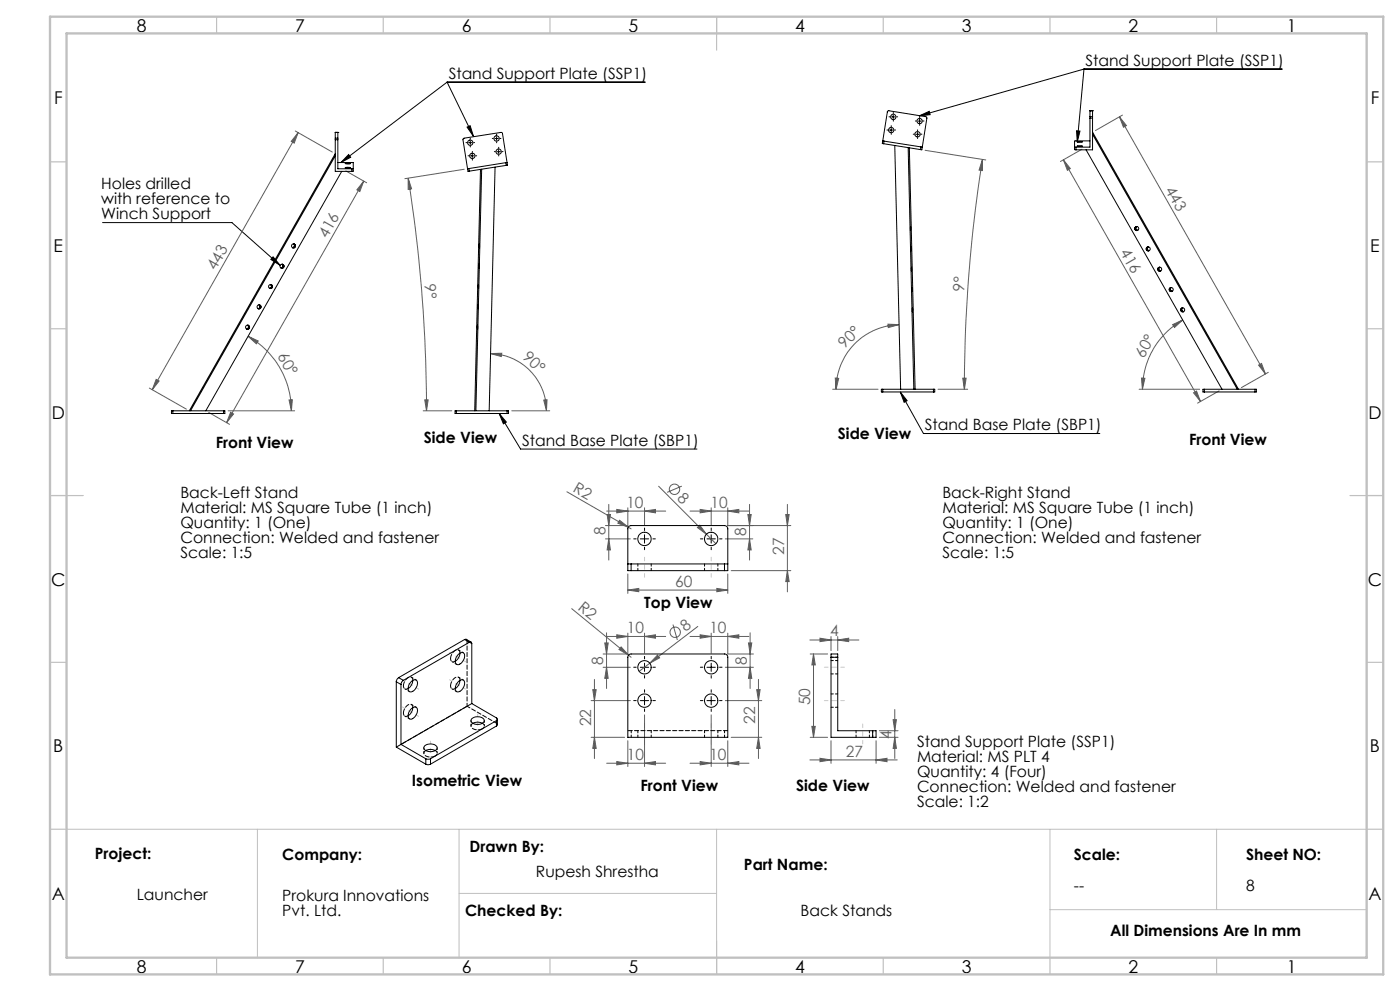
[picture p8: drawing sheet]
<svg xmlns="http://www.w3.org/2000/svg" width="420mm" height="297mm" viewBox="0 0 420 297" stroke-linecap="round" stroke-linejoin="round" font-family="sans-serif">
<g fill="none" stroke="#5d5d5d" stroke-width=".3">
<path d="M88.6 39.3l11.1 6.3M89.4 39.8l-1.1 3.1-.9-.5zM89.4 39.8l-43.7 77M335.8 35l43.8 77.1M335.8 35l2.1 2.6-.9 .5zM336.7 34.5l-8.1 4.6M103.8 51.2l6.2 3.6M109.1 54.3l-1.2 3.1-.8-.5zM109.1 54.3l-41.1 72.4M122.4 53.4l1.1 3.2-1.1 .2zM122.4 53.4a438.4 438.4 0 0 1 5.6 69.7M139.3 50.7l-17.8 2.8"/>
<path d="M277.5 45l18.2 2.9M294.7 47.8v3.3l-1-.1zM294.7 47.8a439.8 439.8 0 0 0-5.4 68.9M319 47.9l41.2 72.4M319 47.9l2.1 2.6-.9 .5zM324.6 44.7l-6.5 3.7M266.4 97.2l3.3 .1-3.2 .9zM269.7 97.3a19.3 19.3 0 0 0-18.9 19.4M351.8 97.3l3-1.4-2.4 2.2zM354.8 95.9a23.9 23.9 0 0 0-12.1 20.8M44.8 116.3l11.1 6.3M46.8 113.7l.9 .5-2 2.6z"/>
<path d="M74.4 100.8l3.1 1.4-.6 .8zM74.4 100.8a25.7 25.7 0 0 1 13 22.3M86.7 119.9l1-.1-.3 3.3zM127.4 119.8h1l-.4 3.3zM147.2 106l3.3-.1-.1 1zM147.2 106a17.2 17.2 0 0 1 16.7 17.1M163.1 119.9l1-.1-.2 3.3zM249.8 116.7h13.6M250.6 113.3l1 .1-.8 3.3zM281.4 116.7h8.9M288.8 113.3h1l-.5 3.4zM341.7 116.7h18.2"/>
<path d="M342.4 113.3l1.1 .1-.8 3.3zM358.1 117.7l.9-.5 1.2 3.1zM365.7 117.2l-6.4 3.6M377.6 109.4l.9-.5 1.1 3.2zM380.5 111.6l-8.1 4.6M62.6 123.6l6.3 3.6M68.4 123.1h20M69.2 123.6l.9 .5-2.1 2.6zM127 123.1h8.5M153.5 123.1h11.4M170.1 147.4l18.4 10.6M182 153.2h17.7"/>
<path d="M182.1 154.2h1l-.5 3.3zM182.6 151.2v16.6M185 152.7l3.3 .5-3.3 .5zM185.9 155.9l2.6 2.1-3.2-1.2zM188.3 152.2v5.3h-6.7M188.5 158l.8 .5M193.4 153.2l3.2-.5v1zM193.4 152.2v5.1M197.6 145.7l14.3 14.4M204.5 145.7l-4.4 1.9M207 153.2h17.7M209.2 158.1l.7-.7 2 2.7z"/>
<path d="M210 152.7l3.4 .5-3.4 .5zM213.4 152.2v5.1M218.3 153.2l3.4-.5v1zM218.3 152.2v5.3h18.9M224.4 154.2h1l-.5 3.3zM224.9 151.2v16.6M235.7 154.2h1l-.5 3.3zM236.2 151.2v26.2M181.6 161.5h7.5M182.6 161.5l.5 3.3h-1zM188.3 176.8l3.3-.4v.9zM188.3 172v5.8"/>
<path d="M188.3 176.8h30M211.9 160.1l2.9 2.8M215.1 176.4l3.2 .4-3.2 .5zM217.6 161.5h8.2M218.3 172v5.8M219.4 171h17.8M224.9 161.5l.5 3.3h-1zM236.2 171l.5 3.3h-1zM171.5 182.4l17.8 14.6M180.9 200h8.2M181.4 192.7h1.1l-.5 3.3zM182 200l.5 3.3h-1.1z"/>
<path d="M182 189.6v16.7M182 190.7h17.7M185 190.2l3.3 .5-3.3 .6zM186.3 193.9l2.3 2.5-2.9-1.7zM188.3 189.8v6.2h-7.4M193.4 190.7l3.2-.5v1.1zM193.4 189.8v6M197.2 196.4l.7 .8-3 1.6zM201.9 187.2l1.3 4.6M207 190.7h17.7M209.3 187.7l-17.5 13.5M210 190.2l3.4 .5-3.4 .6z"/>
<path d="M213.4 189.8v6M217.6 200h8.4M218.3 190.7l3.4-.5v1.1zM218.3 189.8v6.2h7.7M224.5 192.7h1l-.5 3.3zM225 200l.5 3.3h-1zM225 189.6v16.7M243 191.8h14.7M243.1 196h5.2M244.1 196l.5 3.3h-1zM244.1 196v25M246 191.3l3.3 .5-3.3 .5z"/>
<path d="M249.3 190.8v4.2M251.3 191.8l3.3-.5v1zM251.3 190.8v4.2M177.3 210h11.8M177.8 206.7h1.1l-.6 3.3zM178.3 203.6v23.7M193.4 214.2v15.5M213.4 214.2v15.5M217.6 210h10.9M227 206.7h1l-.5 3.3zM227.5 203.6v23.7M243.6 217.7h1l-.5 3.3z"/>
<path d="M263.8 219h5.6M267.9 215.7h1l-.5 3.3zM268.4 212.7v14.6M177.3 221h10.1M178.3 221l.6 3.3h-1.1zM182 228.7h17.7M185 228.2l3.3 .5-3.3 .5zM188.3 222v7.7M193.4 228.7l3.2-.5v1zM207 228.7h17.7M210 228.2l3.4 .5-3.4 .5zM218.3 228.7l3.4-.5v1z"/>
<path d="M218.3 222v7.7M219.4 221h9.1M227.5 221l.5 3.3h-1zM243 227.7h26.2M243.1 221h5.2M246 227.3l3.3 .4-3.3 .6zM249.3 222v6.8M262.8 227.7l3.3-.4v1zM262.8 222v6.8M263.8 221h5.6M268.4 221l.5 3.3h-1z"/>
<circle cx="202.3" cy="146.6" r="1.56"/>
<circle cx="202.6" cy="189.5" r="1.55"/>
</g>
<g fill="none" stroke="#000" stroke-width=".3">
<path d="M134.1 24.6h59.4M134.1 24.6l-31.8 24.1M134.1 24.6l7.9 16.2M140.1 38.1l.9-.4 1 3.1zM266.8 39h1.1M267.4 38.5v1M267.5 35h1M268 34.5v1M275.3 39.7v1M275.4 36.3h1M275.7 34.7l3.1-1.3 .2 1zM275.9 35.8v1"/>
<path d="M323 39.2l1 .1-.8 3.2zM325.2 20.7h59.4M325.2 20.7l-2 21.8M325.2 20.7l-49.5 14M104.6 46.3l.6 .8-2.9 1.6zM140.6 42.8h1M141.1 42.3v.9M141.2 46.7h1M141.7 46.2v1M148.5 41.5h1M149 41v1M149.1 45.5h1"/>
<path d="M149.6 45v1M274.7 40.2h1.1M30.8 66.7h38.8l14.5 12.8M81.9 77l2.2 2.5-2.9-1.8zM270.1 117.5l2 2.6-.8 .5zM270.1 117.5l6.9 12.4h53M149.8 123.9l6.4 10.7h52.9M149.8 123.9l2.1 2.6-.9 .5zM192.1 161.5h2.5M193.4 160.3v2.5M212.1 161.5h2.5M213.4 160.3v2.5"/>
<path d="M192.1 200h2.5M193.4 198.8v2.4M212.1 200h2.5M213.4 198.8v2.4M192.1 210h2.5M193.4 208.7v2.5M212.1 210h2.5M213.4 208.7v2.5"/>
</g>
<g fill="none" stroke="#000" stroke-width=".3" stroke-dasharray="15.2 1.3 1.3 1.3">
<path d="M266.4 39h-.3M267 35h-.3M267.4 38v-.3M267.4 40v.3M268 34v-.3M268 36v.3M268.4 39h.3M269 35h.3M274.9 36.3h-.3M275.3 39.2v-.3M275.9 35.3v-.3M275.9 37.3v.3"/>
<path d="M276.9 36.3h.3M140.1 42.7h-.3M140.7 46.7h-.3M141.1 41.7v-.3M141.1 43.7v.3M141.7 45.7v-.3M141.7 47.7v.3M142.1 42.7h.3M142.7 46.7h.3M148 41.5h-.3M148.6 45.4h-.3M149 40.5v-.3"/>
<path d="M149 42.5v.3M149.6 44.4v-.3M149.6 46.4v.3M150 41.5h.3M150.6 45.4h.3M274.3 40.2h-.3M275.3 41.2v.3M276.3 40.2h.3M193.4 159v-.8M213.4 159v-.8M190.9 161.5h-.8M193.4 164v.7"/>
<path d="M195.9 161.5h.7M210.9 161.5h-.8M213.4 164v.7M215.9 161.5h.7M190.9 200h-.8M193.4 197.5v-.8M195.9 200h.7M210.9 200h-.8M213.4 197.5v-.8M215.9 200h.7M190.9 210h-.8M193.4 207.5v-.8"/>
<path d="M193.4 212.5v.7M193.4 202.5v.7M195.9 210h.7M210.9 210h-.8M213.4 202.5v.7M213.4 207.5v-.8M213.4 212.5v.7M215.9 210h.7"/>
</g>
<path d="M193.4 167v6M213.4 167v6M253.3 200h-6M193.4 217v6M213.4 217v6M253.3 210h-6M258.8 217v6" fill="none" stroke="#c3c8d2" stroke-width=".3" stroke-dasharray="15.2 1.3 1.3 1.3" stroke-dashoffset="14.1"/>
<path d="M139.7 198.4l-4.8-2.9M125.6 206.5l-4.9-2.8M125.6 214.7l-4.9-2.8M139.7 206.5l-4.8-2.8M143.3 213.9v5.7M129.2 222.1v5.6" fill="none" stroke="#c3c8d2" stroke-width=".3" stroke-dasharray="15.2 1.3 1.3 1.3" stroke-dashoffset="14.3"/>
<path d="M20 248.5h390M77.2 248.5v38.5M137.7 248.5v38.5M215 248.5v38.5M315 248.5v38.5M365 248.5v24.1M137.7 267.8h77.3M315 272.6h95" fill="none" stroke="#c0c0c0" stroke-width=".3"/>
<g fill="none" stroke="#c0c0c0" stroke-width=".35">
<path d="M65 5v5M115 5v5M165 5v5M215 5v10M265 5v5M315 5v5M365 5v5M15 48.5h5M410 48.5h5M15 98.5h5M410 98.5h5M15 148.5h10"/>
<path d="M405 148.5h10M15 198.5h5M410 198.5h5M15 248.5h5M410 248.5h5M65 287v5M115 287v5M165 287v5M215 282v10M265 287v5M315 287v5M365 287v5"/>
</g>
<path d="M15 5h400v287h-400zM20 10h390v277h-390z" fill="none" stroke="#c0c0c0" stroke-width=".7"/>
<path d="M81.9 77l2.2 2.5-2.9-1.8zM104.6 46.3l.6 .8-2.9 1.6zM140.1 38.1l.9-.4 1 3.1zM149.8 123.9l2.1 2.6-.9 .5zM323 39.2l1 .1-.8 3.2zM275.7 34.7l3.1-1.3 .2 1zM270.1 117.5l2 2.6-.8 .5z" fill="#000"/>
<g fill="#5d5d5d">
<path d="M209.2 158.1l.7-.7 2 2.7z"/>
<path d="M186.3 193.9l2.3 2.5-2.9-1.7z"/>
<path d="M185.9 155.9l2.6 2.1-3.2-1.2z"/>
<path d="M197.2 196.4l.7 .8-3 1.6z"/>
<path d="M127.4 119.8h1l-.4 3.3zM122.4 53.4l1.1 3.2-1.1 .2z"/>
<path d="M86.7 119.9l1-.1-.3 3.3zM74.4 100.8l3.1 1.4-.6 .8z"/>
<path d="M163.1 119.9l1-.1-.2 3.3zM147.2 106l3.3-.1-.1 1z"/>
<path d="M218.3 190.7l3.4-.5v1.1zM210 190.2l3.4 .5-3.4 .6zM218.3 153.2l3.4-.5v1zM210 152.7l3.4 .5-3.4 .5z"/>
<path d="M185 190.2l3.3 .5-3.3 .6zM193.4 190.7l3.2-.5v1.1zM185 228.2l3.3 .5-3.3 .5zM193.4 228.7l3.2-.5v1zM210 228.2l3.4 .5-3.4 .5zM218.3 228.7l3.4-.5v1zM188.3 176.8l3.3-.4v.9zM215.1 176.4l3.2 .4-3.2 .5zM185 152.7l3.3 .5-3.3 .5zM193.4 153.2l3.2-.5v1zM246 191.3l3.3 .5-3.3 .5zM251.3 191.8l3.3-.5v1z"/>
<path d="M266.4 97.2l3.3 .1-3.2 .9zM250.6 113.3l1 .1-.8 3.3z"/>
<path d="M89.4 39.8l-1.1 3.1-.9-.5zM46.8 113.7l.9 .5-2 2.6zM109.1 54.3l-1.2 3.1-.8-.5zM69.2 123.6l.9 .5-2.1 2.6z"/>
<path d="M351.8 97.3l3-1.4-2.4 2.2zM342.4 113.3l1.1 .1-.8 3.3z"/>
<path d="M294.7 47.8v3.3l-1-.1zM288.8 113.3h1l-.5 3.4z"/>
<path d="M227.5 221l.5 3.3h-1zM227 206.7h1l-.5 3.3z"/>
<path d="M181.4 192.7h1.1l-.5 3.3zM182 200l.5 3.3h-1.1zM177.8 206.7h1.1l-.6 3.3zM178.3 221l.6 3.3h-1.1zM224.5 192.7h1l-.5 3.3zM225 200l.5 3.3h-1zM235.7 154.2h1l-.5 3.3zM236.2 171l.5 3.3h-1zM182.1 154.2h1l-.5 3.3zM182.6 161.5l.5 3.3h-1zM224.4 154.2h1l-.5 3.3zM224.9 161.5l.5 3.3h-1zM267.9 215.7h1l-.5 3.3zM268.4 221l.5 3.3h-1zM244.1 196l.5 3.3h-1zM243.6 217.7h1l-.5 3.3z"/>
<path d="M335.8 35l2.1 2.6-.9 .5zM377.6 109.4l.9-.5 1.1 3.2zM319 47.9l2.1 2.6-.9 .5zM358.1 117.7l.9-.5 1.2 3.1z"/>
<path d="M246 227.3l3.3 .4-3.3 .6zM262.8 227.7l3.3-.4v1z"/>
</g>
<g fill="none" stroke="#000" stroke-width=".3">
<path d="M100.6 39.7h.1M100.6 39.7h.8M100.6 39.7v1.7M101.4 39.7h.1M101.4 39.7v1.7M327 35v.4M327 33.2h.1M327 33.2h.8M327 35h.8M327 35.4h.8M327 35.4v8.7h-4.2M327 33.2v1.8"/>
<path d="M327.8 35v.4M327.8 33.2h.1M327.8 35.4v9.5h-5M327.8 33.2v1.8M327.8 39.6l43.7 77.1M100.6 41.4v.5M100.6 41.4h.8M100.6 41.9h.8M100.6 41.9v9.5h5M100.6 46.1l-43.8 77M100.6 46.7l-43.5 76.4M101.4 41.4v.5"/>
<path d="M101.4 48.7l4.6 .1v2.5l-.4 .1M101.4 41.9v8.7h4.2M102.5 51.4l-40.8 71.7M103.6 49h1.6l-1.1 .1zM103.6 50.2l1.6 .1zM105.6 50.6v.8M106 50.5l-.4 .1M140.3 50.6l.1 .8 .4-.1M140.7 50.5l-.4 .1M140.7 50.5l.1 .8M144.1 50.8l-1.7 72.3M144.5 50.7l-1.7 72.4"/>
<path d="M148.5 50.1l-1.7 73M151.7 48.8l-11 1.7M151.7 48.8l.2 .8M151.9 49.6l-11.1 1.7M152.1 48.7l-.4 .1M152.1 48.7l.2 .8-.4 .1M152.1 48.7l-1.5-8.9-11.4 1.6-.3 .5 1.4 8.7M264.8 42.2l.4 .1M264.8 42.2l-.1 .8 .4 .1M264.8 42.2l1.4-8.8 .5-.2 11.3 1.9-1.3 9M265.1 43.1l11.1 1.7M265.2 42.3l-.1 .8"/>
<path d="M265.2 42.3l11.1 1.7M268.4 43.6l1.8 73.1M272.5 44.2l1.6 72.5M272.8 44.3l1.7 72.4M276.3 44l.4 .1M276.3 44l-.1 .8M276.7 44.1l-.2 .8-.3-.1M322.4 44l.4 .1M322.8 44.1v.8M323.2 43.8h1.6zM323.2 42.5h1.6zM325.8 44.9l40.8 71.8"/>
<path d="M327 42.2l-4.6 .1v2.5l.4 .1M327.8 40.2l43.4 76.5M84.6 79.2a.61 .61 0 0 1 .3 .7 .61 .61 0 0 1-.6 .4M84.7 79.2a.6 .6 0 0 1 .5 .7 .6 .6 0 0 1-.8 .5M88.1 73.1a.61 .61 0 0 1 .2 .7 .61 .61 0 0 1-.6 .4 .62 .62 0 0 0 .6-.4 .62 .62 0 0 0-.2-.7zM88.2 73.1a.6 .6 0 0 1 .4 .8 .6 .6 0 0 1-.7 .4M143.7 79.2v1.2zM143.8 73.1l.1 1.2zM273.2 67.9l-.1 1.2zM273.3 74v1.2zM340.9 67.9a.6 .6 0 0 0-.4 .7 .6 .6 0 0 0 .7 .5M341 67.9a.61 .61 0 0 0-.3 .7 .61 .61 0 0 0 .6 .4"/>
<path d="M344.3 74a.6 .6 0 0 0-.4 .8 .6 .6 0 0 0 .7 .4M344.4 74l-.2 .6 .2 .4 .4 .1-.6-.4zM74 98.6a.58 .58 0 0 0 .5-.5 .58 .58 0 0 0-.2-.6 .61 .61 0 0 1 .2 .6 .61 .61 0 0 1-.5 .5M74.4 97.5a.6 .6 0 0 1 .4 .7 .6 .6 0 0 1-.7 .4M77.7 91.4a.61 .61 0 0 1 .3 .7 .61 .61 0 0 1-.6 .4M77.9 91.4a.59 .59 0 0 1 .4 .7 .59 .59 0 0 1-.8 .4M81.2 85.3a.59 .59 0 0 1 .2 .7 .59 .59 0 0 1-.5 .4M81.3 85.3a.6 .6 0 0 1 .4 .7 .6 .6 0 0 1-.7 .5M143.2 97.5l.1 1.2zM143.4 91.4v1.2zM143.5 85.3v1.2zM273.4 80.1v1.2z"/>
<path d="M273.6 86.2v1.2zM273.7 92.2v1.2zM347.7 80.3l.2-.2a.62 .62 0 0 0-.2 .6 .62 .62 0 0 0 .5 .5l-.5-.3zM347.8 80.1a.59 .59 0 0 0-.4 .7 .59 .59 0 0 0 .7 .4M351.2 86.2a.6 .6 0 0 0-.4 .7 .6 .6 0 0 0 .7 .4M351.4 86.2a.61 .61 0 0 0-.3 .7 .61 .61 0 0 0 .5 .4M354.6 92.3a.6 .6 0 0 0-.4 .7 .6 .6 0 0 0 .8 .4M354.8 92.2a.61 .61 0 0 0-.3 .7 .61 .61 0 0 0 .6 .5M264.8 116.7h-.4v.8h.4M264.8 116.7h15.2M264.8 117.5h15.2M264.8 116.7v.8"/>
<path d="M280 116.7h.4v.8h-.4M280 116.7v.8M361.3 116.7h-.4v.8h.4M361.3 116.7v.8M361.3 116.7h15.2M361.3 117.5h15.2M376.5 116.7h.4v.8h-.4M376.5 116.7v.8M51.9 123.1h-.5v.8h.5M51.9 123.1v.8M51.9 123.1h15.2M51.9 123.9h15.2"/>
<path d="M67.1 123.1h.4v.8h-.4M67.1 123.1v.8M136.9 123.1h-.4v.8h.4M136.9 123.1h15.2M136.9 123.9h15.2M136.9 123.1v.8M152.1 123.1h.4v.8h-.4M152.1 123.1v.8M188.3 169h1M189.3 171h-1v-12.6a1.05 1.05 0 0 1 1-.9h28a1.02 1.02 0 0 1 1 1v12.5h-1M189.3 169v2M189.3 169h28"/>
<path d="M189.3 171h28M217.3 169h1M217.3 169v2M137.5 196.1a1.07 1.07 0 0 1 1.5-.5 1.07 1.07 0 0 1 .3 1.6 1.98 1.98 0 0 1-2.5 1.8l-.2-1.2zM138 195.8l-.5 1.4-.9 1M139.4 191.7l.4-.1 1.5 .8M139.4 191.7l1.4 .8M139.4 191.7l-19.8 11.4M140.8 192.5a.44 .44 0 0 1 .5-.1 .44 .44 0 0 1 .2 .5v18M140.8 192.5l-19.8 11.4M188.7 196.2l.5-.2h28.1a.95 .95 0 0 1 1 1v24h-30v-24.2zM249.3 197v-1h2v1"/>
<path d="M249.3 197v24h12.5M249.3 197h2M251.3 197v22h10.5M118.9 204.3v19.6l8.8 5.1M118.9 204.3l1.4 .8M119.6 203.1l-.5 .4-.2 .8M119.6 203.1l1.4 .8M120.3 205.1v18M121 203.9l-.5 .5-.2 .7M123.2 204.5l.1-.2a1.06 1.06 0 0 1 1.5-.5 1.06 1.06 0 0 1 .4 1.5 1.93 1.93 0 0 1-2.5 1.8l-.3-.7 .1-.7zM123.3 212.5a1.07 1.07 0 0 1 1.5-.5 1.07 1.07 0 0 1 .4 1.5 2.16 2.16 0 0 1-2.4 1.9 2.33 2.33 0 0 1 .5-2.9zM123.8 203.9l-.4 1.5-1 1"/>
<path d="M123.8 212.1l-.4 1.5-1 .9M137.3 204.5l.2-.2a1.06 1.06 0 0 1 1.5-.5 1.06 1.06 0 0 1 .3 1.5 1.93 1.93 0 0 1-2.5 1.8l-.2-1.2zM138 203.9l-.5 1.5-.9 1M141.5 210.9l7.4 4.3a.43 .43 0 0 1 .3 .4 .43 .43 0 0 1-.3 .4M141.5 210.9l-21.2 12.2M141.6 215.4a2.54 2.54 0 0 1 3.7 .5 2.3 2.3 0 0 1-3.6 .8 .79 .79 0 0 1-.1-1.3zM141.9 216.8l1.3-.4 1.5 .4M148.9 216l-19.7 11.4M148.9 216v1.6M148.9 217.6l-19.7 11.4M149.2 215.5v1.7l-.3 .4M261.8 219h1v2h-1"/>
<path d="M261.8 219v2M120.3 223.1l7.4 4.3M127.4 223.5a2.54 2.54 0 0 1 3.7 .5 2.2 2.2 0 0 1-3.2 1l-.3-.2a.79 .79 0 0 1-.2-1.3zM127.7 227.4h1.5M127.7 229l.6 .2 .9-.2M127.7 224.9l1.1-.3 1.8 .3M127.7 227.4v1.6M129.2 227.4v1.6"/>
<circle cx="267.4" cy="39" r=".8"/>
<circle cx="268" cy="35" r=".78"/>
<circle cx="275.9" cy="36.3" r=".8"/>
<circle cx="141.1" cy="42.8" r=".8"/>
<circle cx="141.7" cy="46.7" r=".8"/>
<circle cx="149" cy="41.5" r=".81"/>
<circle cx="149.6" cy="45.5" r=".81"/>
<circle cx="275.3" cy="40.2" r=".81"/>
<circle cx="84.6" cy="79.8" r=".6"/>
<circle cx="88.1" cy="73.7" r=".59"/>
<circle cx="341" cy="68.5" r=".6"/>
<circle cx="344.5" cy="74.6" r=".59"/>
<circle cx="74.3" cy="98" r=".6"/>
<circle cx="77.7" cy="92" r=".59"/>
<circle cx="81.2" cy="85.9" r=".6"/>
<circle cx="347.9" cy="80.7" r=".6"/>
<circle cx="351.3" cy="86.8" r=".6"/>
<circle cx="354.8" cy="92.9" r=".6"/>
<circle cx="193.3" cy="161.5" r="2"/>
<circle cx="213.3" cy="161.5" r="2"/>
<circle cx="193.3" cy="200" r="2"/>
<circle cx="213.3" cy="200" r="2"/>
<circle cx="193.3" cy="210" r="2"/>
<circle cx="213.3" cy="210" r="2"/>
</g>
<path d="M218.4 219h-30" fill="none" stroke="#000" stroke-width=".3" stroke-dasharray="1.3 .6" stroke-dashoffset="-.1"/>
<g fill="none" stroke="#000" stroke-width=".3" stroke-dasharray="1.3 .6" stroke-dashoffset=".6">
<path d="M191.4 169v2M195.4 171v-2M211.4 169v2M215.4 171v-2M249.3 197h2M251.3 198h-2M191.4 219v2M211.4 219v2M217.4 219v2M249.3 212h2M249.3 202h2M251.3 208h-2"/>
<path d="M256.8 219v2M261.8 219v2M189.4 221v-2M195.4 221v-2M215.4 221v-2M260.8 221v-2"/>
</g>
<path d="M135.2 197.4a2.31 2.31 0 0 1 2.4-2.5l.4 .8M139.9 191.6l.2 .5M121 205.5a2.31 2.31 0 0 1 2.5-2.5l.4 .9M121 213.7a2.31 2.31 0 0 1 2.5-2.5l.4 .9M135.2 205.5a2.31 2.31 0 0 1 2.4-2.5l.4 .9M144.7 218.4a2.31 2.31 0 0 1-3.4-.9l.6-.7M149 216.8l.3 .4M130.6 226.6a2.31 2.31 0 0 1-3.4-.9l.5-.8" fill="none" stroke="#000" stroke-width=".3" stroke-dasharray="1.3 .6"/>
<path d="M136.6 198.2l-.4 .1a.83 .83 0 0 1-1-.9M122.4 206.3l-.3 .2a.83 .83 0 0 1-1.1-1M122.4 214.5l-.3 .2a.83 .83 0 0 1-1.1-1M136.6 206.3l-.4 .2a.83 .83 0 0 1-1-1M144.7 216.8l.3 .2a.83 .83 0 0 1-.3 1.4M130.6 224.9l.3 .2a.83 .83 0 0 1-.3 1.5" fill="none" stroke="#000" stroke-width=".3" stroke-dasharray="1.3 .6" stroke-dashoffset=".5"/>
<path d="M118.9 223.9l21.2-12.2" fill="none" stroke="#000" stroke-width=".3" stroke-dasharray="1.3 .6" stroke-dashoffset="-.2"/>
<path d="M140.1 211.7l8.9 5.1" fill="none" stroke="#000" stroke-width=".3" stroke-dasharray="1.3 .6" stroke-dashoffset=".3"/>
<path d="M140.1 192.1v19.6" fill="none" stroke="#000" stroke-width=".3" stroke-dasharray="1.3 .6" stroke-dashoffset=".4"/>
<g fill="none" stroke="#000" stroke-width=".3" stroke-dasharray="1.3 .6" stroke-dashoffset=".8">
<path d="M135.6 198.3l1.4 .8M139 195.6l-1.4-.8M140.1 192.1l1.4 .8M121.4 206.4l1.5 .9M121.4 214.6l1.5 .8M124.9 203.8l-1.5-.8M124.9 212l-1.5-.9M135.6 206.4l1.4 .9M139 203.8l-1.4-.8M141.3 215.9v1.7M145.3 217.6v-1.7M149 215.1v1.7"/>
<path d="M127.2 224.1v1.6M131.2 225.7v-1.6"/>
</g>
<g font-size="5.3">
<text x="41" y="9.5">8</text>
<text x="88.5" y="9.5">7</text>
<text x="138.5" y="9.5">6</text>
<text x="188.5" y="9.5">5</text>
<text x="238.5" y="9.5">4</text>
<text x="288.5" y="9.5">3</text>
<text x="338.5" y="9.5">2</text>
<text x="386" y="9.5">1</text>
<text x="16.2" y="31.3">F</text>
<text x="411.2" y="31.3">F</text>
<text x="16.1" y="75.5">E</text>
<text x="411.1" y="75.5">E</text>
<text x="15.5" y="125.5">D</text>
<text x="410.5" y="125.5">D</text>
<text x="15.4" y="175.5">C</text>
<text x="410.4" y="175.5">C</text>
<text x="16" y="225.5">B</text>
<text x="411" y="225.5">B</text>
<text x="15.5" y="269.8">A</text>
<text x="410.5" y="269.8">A</text>
<text x="41" y="291.5">8</text>
<text x="88.5" y="291.5">7</text>
<text x="138.5" y="291.5">6</text>
<text x="188.5" y="291.5">5</text>
<text x="238.5" y="291.5">4</text>
<text x="288.5" y="291.5">3</text>
<text x="338.5" y="291.5">2</text>
<text x="386" y="291.5">1</text>
</g>
<g font-size="4.7">
<text x="134.6" y="23.5">Stand Support Plate (SSP1)</text>
<text x="325.6" y="19.7">Stand Support Plate (SSP1)</text>
<text x="30.4" y="56.6">Holes drilled</text>
<text x="30.4" y="61.1">with reference to</text>
<text x="30.4" y="65.7">Winch Support</text>
<text x="251.4" y="131.5">Side View</text>
<text x="277.5" y="128.9">Stand Base Plate (SBP1)</text>
<text x="64.7" y="134.4">Front View</text>
<text x="127.1" y="132.8">Side View</text>
<text x="156.6" y="133.5">Stand Base Plate (SBP1)</text>
<text x="356.8" y="133.3">Front View</text>
<text x="54.1" y="149.2">Back-Left Stand</text>
<text x="282.7" y="149.2">Back-Right Stand</text>
<text x="54.1" y="153.7">Material: MS Square Tube (1 inch)</text>
<text x="282.7" y="153.7">Material: MS Square Tube (1 inch)</text>
<text x="54.1" y="158.3">Quantity: 1 (One)</text>
<text x="282.7" y="158.3">Quantity: 1 (One)</text>
<text x="54.1" y="162.8">Connection: Welded and fastener</text>
<text x="54.1" y="167.3">Scale: 1:5</text>
<text x="282.7" y="162.8">Connection: Welded and fastener</text>
<text x="282.7" y="167.3">Scale: 1:5</text>
<text x="193.3" y="182.2">Top View</text>
<text x="275.1" y="223.9">Stand Support Plate (SSP1)</text>
<text x="275.1" y="228.4">Material: MS PLT 4</text>
<text x="275.1" y="232.9">Quantity: 4 (Four)</text>
<text x="123.6" y="235.5">Isometric View</text>
<text x="192.1" y="237">Front View</text>
<text x="238.8" y="237">Side View</text>
<text x="275.1" y="237.4">Connection: Welded and fastener</text>
<text x="275.1" y="242">Scale: 1:2</text>
<text x="28.4" y="257.4">Project:</text>
<text x="84.7" y="257.8">Company:</text>
<text x="140.8" y="255.4">Drawn By:</text>
<text x="322.2" y="257.8">Scale:</text>
<text x="373.8" y="257.8">Sheet NO:</text>
<text x="160.8" y="262.9">Rupesh Shrestha</text>
<text x="223.2" y="260.8">Part Name:</text>
<text x="41" y="269.7">Launcher</text>
<text x="322.2" y="266.9">--</text>
<text x="373.8" y="266.9">8</text>
<text x="84.7" y="270.1">Prokura Innovations</text>
<text x="84.7" y="274.7">Pvt. Ltd.</text>
<text x="139.5" y="274.4">Checked By:</text>
<text x="240.2" y="274.4">Back Stands</text>
<text x="333.1" y="280.4">All Dimensions Are In mm</text>
</g>
<g font-size="4.7" fill="#5d5d5d">
<text x="349.5" y="56.9" transform="rotate(60 349.5 56.9)">443</text>
<text x="98.1" y="71.6" transform="rotate(-60 98.1 71.6)">416</text>
<text x="335.9" y="75.5" transform="rotate(60 335.9 75.5)">416</text>
<text x="64.7" y="81.3" transform="rotate(-60 64.7 81.3)">443</text>
<text x="127.4" y="85.2" transform="rotate(85 127.4 85.2)">9°</text>
<text x="289.3" y="87.5" transform="rotate(-86 289.3 87.5)">9°</text>
<text x="83.1" y="106.7" transform="rotate(60 83.1 106.7)">60°</text>
<text x="156.5" y="107.4" transform="rotate(43 156.5 107.4)">90°</text>
<text x="253.4" y="104.6" transform="rotate(-45 253.4 104.6)">90°</text>
<text x="343.2" y="107.5" transform="rotate(-61 343.2 107.5)">60°</text>
<text x="171.7" y="147.2" transform="rotate(30 171.7 147.2)">R2</text>
<text x="203" y="149.6" transform="rotate(45 203 149.6)">8</text>
<text x="187.9" y="152.2">10</text>
<text x="213.1" y="152.2">10</text>
<text x="181.6" y="160.4" transform="rotate(-90 181.6 160.4)">8</text>
<text x="223.9" y="160.7" transform="rotate(-90 223.9 160.7)">8</text>
<text x="235.2" y="166.4" transform="rotate(-90 235.2 166.4)">27</text>
<text x="202.5" y="175.8">60</text>
<text x="173.1" y="182.4" transform="rotate(39 173.1 182.4)">R2</text>
<text x="188.1" y="189.7">10</text>
<text x="205.6" y="189.3" transform="rotate(-37 205.6 189.3)">8</text>
<text x="212.8" y="189.7">10</text>
<text x="249.1" y="190.8">4</text>
<text x="181" y="199.4" transform="rotate(-90 181 199.4)">8</text>
<text x="224" y="199.4" transform="rotate(-90 224 199.4)">8</text>
<text x="243.1" y="211.4" transform="rotate(-90 243.1 211.4)">50</text>
<text x="177.3" y="217.7" transform="rotate(-90 177.3 217.7)">22</text>
<text x="226.5" y="217" transform="rotate(-90 226.5 217)">22</text>
<text x="267.4" y="221.3" transform="rotate(-90 267.4 221.3)">4</text>
<text x="188.1" y="227.7">10</text>
<text x="212.8" y="227.7">10</text>
<text x="253.7" y="226.7">27</text>
</g>
</svg>
